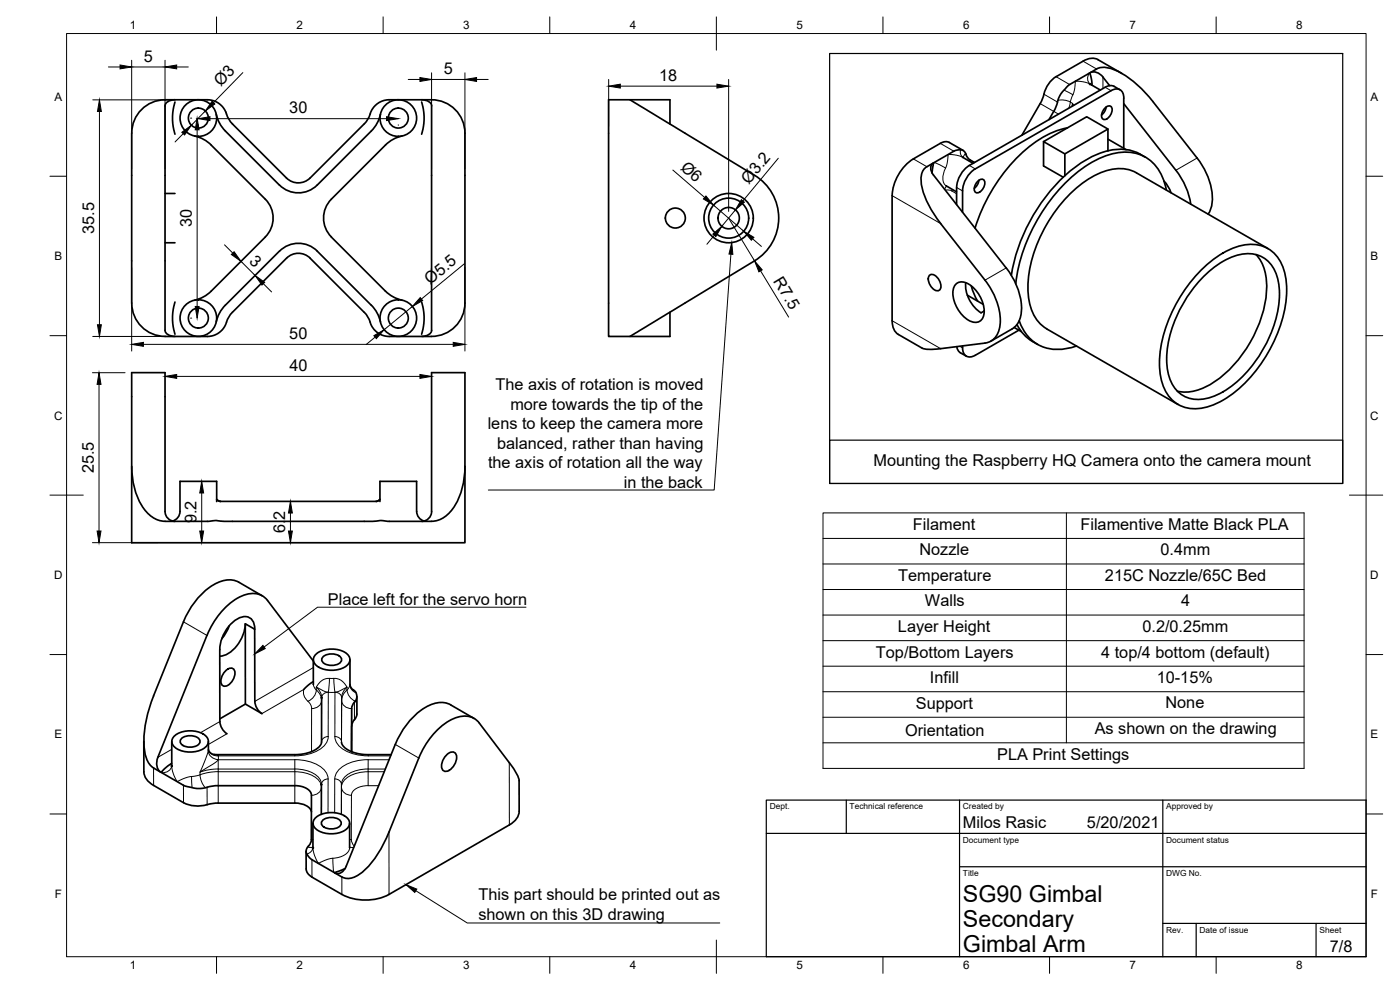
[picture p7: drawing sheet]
<svg xmlns="http://www.w3.org/2000/svg" width="420mm" height="297mm" viewBox="0 0 420 297" stroke-linecap="round" stroke-linejoin="round" font-family="sans-serif">
<!-- layer: Visible -->
<g fill="none" stroke="#000" stroke-width=".51">
<path d="M325 18.4l-8.1 4.6M329.5 17.9l7.2 4.1M329.5 17.9l-1.1-.4h-1.2l-2.1 .8M52.5 30.6l-.7 4.2 .1 2.3 .6 3.2M52.5 29.9l-1.8 .4a1.7 1.7 0 0 0-1.2 1.4v67.4a2.54 2.54 0 0 0 3 1.8M64.9 34.3a10 10 0 0 0 2.7 5l16.3 16.2a8.1 8.1 0 0 0 11.3 0l16.2-16.2M114.2 34.3a10 10 0 0 1-2.7 5M126.5 30.6l.8 4.2-.1 2.3-.7 3.2M126.5 29.9l1.9 .4a1.7 1.7 0 0 1 1.1 1.4M129.5 31.8v67.3M182.6 29.9h6.5l37.4 22.7a15 15 0 0 1 0 25.7l-37.4 22.7h-6.5zM189.1 29.9h12v7.3"/>
<path d="M316.2 33.4l-1.4 2.5M316.3 33.4l1.8-4.7 2.1-2.7 .8-.6 5.9-3.4a6.7 6.7 0 0 1 8-.9 30.9 30.9 0 0 1 11.1 9.3l13.3 17a18.2 18.2 0 0 1 4.2 15l-.9 1.8M317 23a9.9 9.9 0 0 0-4.1 6.7l-6.2 10.9M320.3 38.4a33 33 0 0 0-18.3 12.5 53.3 53.3 0 0 0-9.4 17.6M327.1 25.2l3.1 1.8M327.2 22.3l.5 3.3M327.2 21.8a3.2 3.2 0 0 1 3.8 1.3l2 2.6M331.7 26.2l-40.8 23.4M331.8 32.3a1.13 1.13 0 0 1 1.5-.4 1.13 1.13 0 0 1 .4 1.5 2.52 2.52 0 0 1-2.6 2.4 2.53 2.53 0 0 1 .7-3.5zM332 32.1l-.5 1.4-.9 1M332.5 38.7v6.5M334.3 25.9l1.8 1.1"/>
<path d="M334.4 25.9l-1.3-.2-1.4 .5M337.2 31.1l15.7 20M49.5 58h3M58.4 40.8a10 10 0 0 1 5 2.7l16.2 16.3a8 8 0 0 1 0 11.3l-16.2 16.3a10 10 0 0 1-5 2.7M120.7 40.8a10 10 0 0 0-5 2.7l-16.3 16.3a8 8 0 0 0 .1 11.3M267.7 58.7v37.5M274.1 47.7a14.1 14.1 0 0 0-6.3 11M278.2 50a4.8 4.8 0 0 0-1.7 5.2 27.1 27.1 0 0 0 5.8 11.9l13.3 17M280.1 49.4l-.4 2.5M280.1 48.9a2.29 2.29 0 0 0 0 3.6l21.9 27.9M284 55.8h.1M284 55.8l3.1 1.8"/>
<path d="M287.1 56.3v5.1M288.9 47.2h.1M288.9 47.2l3.1 1.8M289 45.1l-4.1-2.4-1.2-.2-1.5 .5-8.1 4.7M290.9 49.6a8.4 8.4 0 0 0-3.8 6.7M292.5 48.8l-2-1.4-1.3-2.2-1.4-.3-1.5 .4-8.1 4.7M293.6 54.3a1.13 1.13 0 0 1 1.5-.4 1.13 1.13 0 0 1 .4 1.5 2.52 2.52 0 0 1-2.7 2.4 2.53 2.53 0 0 1 .8-3.5zM293.8 54.1l-.5 1.3-.9 1.1M313.2 42.5l12.9-7.5 6.4 3.7-12.9 7.5-6.4-3.7v7.3l5.9 3.4M319.6 46.2v6.5M332.5 41.7l5.5 3.2M332.5 45.2a35 35 0 0 0-18.1 13.1 52.8 52.8 0 0 0-10.9 24.3"/>
<path d="M332.5 45.2a13.2 13.2 0 0 1 11.2 2M337.2 44.5l.1-15.1a2.33 2.33 0 0 0-1.2-2.5 2.33 2.33 0 0 0-2.7 .3l-40.7 23.5a8.4 8.4 0 0 0-3.8 6.6v6.4M349.3 54.3l1.4 1.9 .7 1.6M350 57a13.2 13.2 0 0 0-8.3-10.8 17 17 0 0 0-13.2 2 49.7 49.7 0 0 0-21.4 27l-1.7 6-.6 3.9M352.9 51.1a22 22 0 0 1 4.5 10.1M49.5 72.8h3M86 77.5l-16.3 16.2-1 1.4-.7 1.6M86 77.5a5 5 0 0 1 7.1 0M93.1 77.5l16.2 16.2 1.1 1.4 .7 1.6M99.4 71.1l16.3 16.3a10 10 0 0 0 5 2.7M376.9 76.4a14.6 14.6 0 0 1 3.1 12 37.5 37.5 0 0 1-17.5 27.3 13.3 13.3 0 0 1-9.2 1.7M380.5 74.6l-39.4-22.8a12.3 12.3 0 0 0-11.2 .2 38.4 38.4 0 0 0-17.9 19.6 31.4 31.4 0 0 0-2.7 20.4 10.9 10.9 0 0 0 4.8 6.6"/>
<path d="M52.5 90.6l-.7 4.2v2.2l.7 3.3M68 96.7l-.7 1.4-.9 1.2-1.3 .9-1.5 .6-14.1 .2M111.1 96.7l.6 1.4 1 1.2 1.2 .9 1.3 .5 1.3 .3h13M111.4 91.6l-16.2-16.3a8.1 8.1 0 0 0-11.3 0l-16.3 16.3a10 10 0 0 0-2.7 5M111.5 91.6a10 10 0 0 1 2.7 5M126.5 90.6l.8 4.2-.1 2.2-.7 3.3M129.5 99.1a2.53 2.53 0 0 1-3 1.8M201.1 93.7v7.3h-12M278.8 82.7a1.62 1.62 0 0 1 2.5 .6 2.88 2.88 0 0 1 .5 3.8 3 3 0 0 1-3.2-2.9zM287.1 85.1a3.6 3.6 0 0 1 4.3 .6 9.6 9.6 0 0 1 3.7 9.4 2.74 2.74 0 0 1-4.4 1 9.6 9.6 0 0 1-4.4-9.9zM289.9 84.8a10.1 10.1 0 0 0 4.5 9.1l1-.6M290.3 88.6l4.8 2.7"/>
<path d="M291.5 85.8l.7 2.1 1.2 2.5M295.6 84.1a19.3 19.3 0 0 1 4.4 14.2 5.2 5.2 0 0 1-4.4 4.6l-13.3 1.7a11.5 11.5 0 0 1-5.5-.1l-7.7-4.5-1-1.5-.3-2.3M302 80.4a19.4 19.4 0 0 1 4.4 14 5.9 5.9 0 0 1-2.6 4.3l-6.4 3.6M304.4 98.3l2.1 1.2M305.2 97.4a12.7 12.7 0 0 0 6.2 5.9M305.8 99.1l-13.1 7.5a2.33 2.33 0 0 1-2.7 .2 2.33 2.33 0 0 1-1.1-2.4v-.6M305.9 96.2a12.1 12.1 0 0 0 15.6 8.1l1.6-.5M314.1 98.7l39.5 22.7M361 80.5a23.5 23.5 0 0 1 14.2-7.2 10 10 0 0 1 10.3 8.2 31.4 31.4 0 0 1-3 20.6 39.6 39.6 0 0 1-17.2 18.9 12.1 12.1 0 0 1-12.8-.4 14.3 14.3 0 0 1-4.5-11.6 42.7 42.7 0 0 1 13-28.5zM361.5 82.7a20.7 20.7 0 0 1 13.2-6.6 9.2 9.2 0 0 1 9 8.6 32.7 32.7 0 0 1-6.2 22.7 29.9 29.9 0 0 1-13.7 11.7 9.2 9.2 0 0 1-12.5-4.8 24.5 24.5 0 0 1 .9-17.2 40.5 40.5 0 0 1 9.3-14.4zM49.5 100.9a10 10 0 0 1-10-10v-51a10 10 0 0 1 10-10l14.1 .2 1.5 .6 1.3 .9 .9 1.2 .6 1.2a7.7 7.7 0 0 0 1.8 3.2l16.3 16.2a5 5 0 0 0 7.1 0l16.2-16.2a8.5 8.5 0 0 0 2-3.6l.7-1.3 1.1-1.1 2.1-1.1 1.3-.2h10a11.9 11.9 0 0 1 9.7 2.6 10 10 0 0 1 3.3 7.4v51a10 10 0 0 1-10 10M287.1 104l.3 .9 .8 .9"/>
<path d="M288.2 105.8l1.8 1.1M39.5 139.9a20.2 20.2 0 0 0 5 14.3 8.8 8.8 0 0 0 8 2.2h10.1l2-.2 2.6 .2h44.7l2.2-.2 2.3 .2h9.6a9.7 9.7 0 0 0 8.6-2.2 20.2 20.2 0 0 0 4.9-14.3M139.5 139.9v22.9h-100v-51h10v41.6a2.99 2.99 0 0 0 3 3M139.5 139.9v-28.1h-10v41.6M65 149.8l1.1 .6h46.8l1.1-.6M65 150.5v-6.1h-11v9.6l-.8 1.5-1.4 .8M114 150.5v-6.1h11v9M125.1 153.4l.2 1.1 .6 1 1.4 .8M129.5 153.4a2.99 2.99 0 0 1-3 3M78.7 178.8l-7-4.1a8.3 8.3 0 0 0-8.8 1.5 23.8 23.8 0 0 0-7.8 10.4M55.1 186.6l-9 22.2a32.6 32.6 0 0 0-2.6 17.2 7.1 7.1 0 0 0 5.1 5.9l6.9 3.9 3.6 .8 3-.4M68.8 187.8l-.8 1.7-1.4 2.1"/>
<path d="M73.6 187.2a11.1 11.1 0 0 1-6.4 9.5l-1.2 .2M76.5 188.8a3.2 3.2 0 0 0-1.6-3.4 3.2 3.2 0 0 0-3.7 .3 11.5 11.5 0 0 0-5.2 9.1v21.7M94 198.3l-13.7-18.1a6.1 6.1 0 0 0-8-1.3 22 22 0 0 0-10.2 11.7l-14.7 36.6M94 198v7.3M95 196.2a7.7 7.7 0 0 1 9.6 .5 2.32 2.32 0 0 1-1.2 3.5 7.9 7.9 0 0 1-9-1.1 2.09 2.09 0 0 1 .6-2.9zM96.9 197.1a4.1 4.1 0 0 1 5.5 .4 1.81 1.81 0 0 1-1.9 2.1 3.2 3.2 0 0 1-4-1.7zM105 197.9l.1 7.7 .4 1 1.2 1.1 .4 1.2-.2 1-1.1 1.5-.2 .8-.1 13.3v-7.7l.4-1.2 1.2-2v-5.6M66 216.5l.5 1.8 .7 1.1 .9 .7M67.5 201.5a1.81 1.81 0 0 1 2.7-.6 3.9 3.9 0 0 1-2.9 5 1.8 1.8 0 0 1-.8-2.7zM73.6 211.3l-7.6 4.4M78.6 214.1l-.9-.8-.7-1.1-.5-1.8-.1-21.6-2.8-1.6v24.1l5 2.8M94 204.5l-2.8 2.3"/>
<path d="M96.5 209.3v13.7l-.9 1.2-2.2 1.4-2.4 .6-2.1 .2h-24.6l-.9-.4-.8-.8-.1-2.7M135.2 211.5l7.1 4.1M135.2 211.5a8.3 8.3 0 0 0-8.7 1.5 24.1 24.1 0 0 0-7.9 10.4l-14.7 36.5a2.68 2.68 0 0 1-3.4 2M43.2 222.4v9.2a5 5 0 0 0 2.9 4.1l9 5.1a11.2 11.2 0 0 0 8.7 .3l1.7-.2M47.4 227.2a3.7 3.7 0 0 0 .8 4.4M51.5 229l-2.8 2.4M51.5 222.5v7.4M52.5 220.7a7.7 7.7 0 0 1 9.6 .6 2.32 2.32 0 0 1-1.2 3.4 7.9 7.9 0 0 1-8.9-1 2.09 2.09 0 0 1 .5-3zM54.5 221.6a4.1 4.1 0 0 1 5.5 .4 1.81 1.81 0 0 1-2 2.1 3.2 3.2 0 0 1-3.9-1.6zM62.2 236.2l3.3-.5h23a5.2 5.2 0 0 1 4.9 2.3v13.9M96.5 235.4l-.1 8.9M102.5 222.7l.4 1.1 .8 .8 1.5 .8 1.8 .6 3 .4h7.4"/>
<path d="M133.8 226.8a1.9 1.9 0 0 1 3-.6 4.3 4.3 0 0 1-3 5.3 1.58 1.58 0 0 1-1.2-2.3l.4-1.3zM155.8 234.3v9.1a5 5 0 0 1-2.9 4.1l-36.1 20.9a15.6 15.6 0 0 1-14.2 0M155.8 234.2a12.8 12.8 0 0 0-3-5.4l-9-11.8a6.1 6.1 0 0 0-7.9-1.3 22 22 0 0 0-10.2 11.7l-9 22.3a26.8 26.8 0 0 1-9.6 13.1 4.6 4.6 0 0 1-4.5 .3M65.5 241h23M88.5 240.9a4.7 4.7 0 0 1 5 2.7M91.9 255.4v5.8l.8 1.2 .9 .8M93.5 251.9l-.4 1.2-1.2 1.9v.7l.5 1 1.2 1.2 6.9 4M93.9 247v7.4M94.8 245.2a7.7 7.7 0 0 1 9.7 .6 2.32 2.32 0 0 1-1.2 3.4 7.9 7.9 0 0 1-9-1 2.09 2.09 0 0 1 .5-3zM96.8 246.1a4.1 4.1 0 0 1 5.5 .5 1.81 1.81 0 0 1-1.9 2 3.2 3.2 0 0 1-4-1.6zM104.9 247v7.4M93.6 263.2l9 5.2"/>
<path d="M100.5 261.9l2.1 1.2M103.5 260.6l-2.5 1"/>
<circle cx="59.5" cy="35.4" r="3"/>
<circle cx="59.5" cy="35.4" r="5.5"/>
<circle cx="119.5" cy="35.4" r="3"/>
<circle cx="119.5" cy="35.4" r="5.5"/>
<circle cx="202.7" cy="65.4" r="3"/>
<circle cx="218.7" cy="65.4" r="7.4"/>
<circle cx="218.7" cy="65.4" r="6"/>
<circle cx="218.7" cy="65.4" r="3.2"/>
<circle cx="59.5" cy="95.4" r="5.5"/>
<circle cx="59.5" cy="95.4" r="3"/>
<circle cx="119.5" cy="95.4" r="5.5"/>
<circle cx="119.5" cy="95.4" r="3"/>
</g>
<!-- layer: Visible Narrow -->
<g fill="none" stroke="#000" stroke-width=".3">
<path d="M325 18.4l4.1 2.3M312.2 31.1l4 2.3M313.3 28.3l4.1 2.3M316.3 33.4l1.4 .8M316.9 23l4.1 2.4M317.5 30.1l1.9-.1 1.8 .6M319.3 27l2.7 1.4M321.2 30.6l.7 .4-.2 .9M321.2 30.6l-.4 1.8M322 28.4l-.8 2.2M322.3 31.6l-.4-.6v.8M327.2 21.8v.5l-.3-.3a2.48 2.48 0 0 0 .2 3.2l-1.5-.6-1.9-.2a.78 .78 0 0 0-1 .1 .78 .78 0 0 0-.1 1l-.6 2.9"/>
<path d="M331 23.1v3.5M331.7 26.2l1.7 1M267.7 58.7l14.6 8.4M274.1 47.7l4.1 2.3M280.1 48.9v.5l.3-.7 3.4 1.7M282.2 43l4.1 2.4M283.7 57.1l1.2-.1 .7 .3M283.8 50.4a4.2 4.2 0 0 0 .2 5.4M284.1 55.9l-.6 .9M285.6 57.3l1.5 .8M285.9 56.9l-.3 .4M287.1 56.3l1.8 1"/>
<path d="M288.3 44.9l-.1 1.1 .7 1.2-1.5-.6-2.1-.2a.48 .48 0 0 0-.5-.1 .48 .48 0 0 0-.3 .5l-.3 2.2-.4 1.4M289.8 46.1l-.7 1.2M290.9 49.6l1.8 1.1M291 47.9l-.2 .4M359.3 47.4l-6.4 3.7M267.7 96.2l14.6 8.4M302 80.4l-6.4 3.7M288 103.9l.9 .5M55.1 186.6l7 4.1M66 216.5l-5.8 3.3M91.2 206.8l-12.6 7.3M91.2 206.8l-.1 1.1 .2 1 1.1 1.5"/>
<path d="M93.5 212.6v12.9M94 200.3l-17.5 10.1M94 205.3l.4 1.1 .5 .6M94.9 207v-.8l1.2 1.5 .4 1.6a1.85 1.85 0 0 1 2-1.6M94.9 207l-.2 1.2-.7 1.1-1.6 1.1M94.9 207l1.2 1.5 .4 1.5M96.5 210.3a2.75 2.75 0 0 1-3 2.3l-.1-.9-1-1.3M98.5 207.7v13.3a6.2 6.2 0 0 1-5 5l-2.3 .6-2.7 .2M98.9 203.5l-.9 .1-1.2 .5-1.5 1.5a.43 .43 0 0 0-.3 .5 .43 .43 0 0 0 .5 .3l1.9 1 1.1 .3M98.9 203.6l-.4 4.1M100.2 203.5l1.4 .2 .7 .4 1.5 1.5a.43 .43 0 0 1 .3 .5 .43 .43 0 0 1-.5 .3l-2.1 1.1-1 .2M100.2 203.5h-1.3"/>
<path d="M100.2 203.6l.3 4.1M100.5 207.7v13.3a6.1 6.1 0 0 0 4.9 5l2.4 .6 2.7 .2M100.5 207.7h-2M100.5 207.7a1.85 1.85 0 0 1 2 1.6M102.5 209.3v13.3M102.5 210.2v12.5M102.5 209.3v.9M102.5 210.2a2.72 2.72 0 0 0 3 2.4v5.2M104.1 207l.9-1.5 .5 1.4 1.4 1M104.1 207l.1-.8-1.3 1.5-.4 1.6M104.2 207l-1.3 1.5-.4 1.7M104.2 207l.2 1.2 .7 1.1 1.5 1.1"/>
<path d="M105 205.3v.3M106.4 210.7v5.2M46.1 230.4v5.3M51.5 229.9l.3 1.7 .9 2.2a.56 .56 0 0 0 .3 .5 .56 .56 0 0 0 .6 0l2-.9 1.9-.4M51.5 224.8l-4.1 2.4M51.6 229.8a2.65 2.65 0 0 1-3 2.1l.1-.5-.5 .3M55.1 235.6v5.2M57.5 233l.1 3.3M62.1 236.2l.1 5.2M62.5 225.3l-2.5 6.4 4.7-2.9 .8-.8M62.5 225.3a2.94 2.94 0 0 0 3 2.6M62.5 225.3l.1-.4a2.6 2.6 0 0 0 2.9 1.9"/>
<path d="M64.4 226.4l1.1 .4M65.5 231.5v9.5M65.5 230.7h23M65.5 228h23M65.5 230.7v.8M65.5 231.5h23M65.5 231.5a20.7 20.7 0 0 0-6.9 1.4l-1.1 .1M65.5 230.7a15.7 15.7 0 0 0-5.5 1 6.1 6.1 0 0 0 1.6 4.6M65.5 227.9v2.8M65.5 226.8v1.1M65.5 226.4v.4M68.1 220.2l-5.6 3.2"/>
<path d="M88.5 230.7a8.9 8.9 0 0 1 7.6 3.2l.4 1.4a1.85 1.85 0 0 1 2-1.6M88.5 231.5a9 9 0 0 1 7.5 3.1l.5 1.5M88.5 230.7v.8M88.5 227.9a11.9 11.9 0 0 1 9.2 3.6l.7 1.4 .1 .8-.1 10.2M88.5 227.9v2.8M88.5 226.4v.4h-23M88.5 231.5v9.5M96.5 236.3a2.75 2.75 0 0 1-3 2.3M98.5 221a1.85 1.85 0 0 0-2 1.6M100.5 233.7l-.1 10.2M100.5 233.7a1.85 1.85 0 0 1 2 1.6M100.5 233.7a6.2 6.2 0 0 1 4.9-5l2.4-.6 2.7-.2v2.8a8.9 8.9 0 0 0-7.7 3.3l-.3 1.3"/>
<path d="M100.5 221a1.85 1.85 0 0 1 2 1.6M102.5 235.4l-.1 9M102.5 222.6h.1M103.8 233.7l1.4-1 1.9-.7 3.4-.5v4.2a5.3 5.3 0 0 0-4.9 2.3l-.1 .6a2.68 2.68 0 0 1-2.9-1.8 2.68 2.68 0 0 1 1.2-3.1zM105.5 238.6l-.1 13.3h-.5M110.5 228h6.3M110.5 235.7h3.1M110.5 226.8h6.7M110.5 226.4v.4M115.7 230.7h-5.2v.8h4.8M118.6 223.4l7.1 4M152.8 228.8l.1 18.7"/>
<path d="M92.4 254.1l.8 .2 .7-.2M93.6 257.9v5.3M93.9 254.4l.4 2 .8 1.9a.56 .56 0 0 0 .2 .5 .56 .56 0 0 0 .6 .1l2.4-1.1 1.6-.3M93.9 251.9h-.5M93.9 254.4l-.6 1.1-1.2 .8M99.9 257.5l.2 4.2M104.9 254.3a4.1 4.1 0 0 1-4.1 3.1l-.9 .1M104.9 254.1l1.3 .1M105.5 251.9l.3 1.2 .5 .8M116.7 249.7l.1 18.7M100.1 261.7l.9-.1-.5 .3M102.6 263.1v5.3"/>
</g>
<!-- layer: Visible -->
<g fill="#000" stroke="#000" stroke-width=".3">
<circle cx="327.1" cy="25.2" r=".24"/>
<circle cx="96.5" cy="209.3" r=".24"/>
<circle cx="51.5" cy="229.8" r=".24"/>
<circle cx="96.5" cy="235.4" r=".24"/>
<circle cx="93.9" cy="254.4" r=".24"/>
</g>
<!-- layer: Border -->
<g fill="none" stroke="#000" stroke-width=".3">
<path d="M20 10.1h390v276.9h-390zM65 5.1v5M115 5.1v5M165 5.1v5M215 5.1v10M265 5.1v5M315 5.1v5M365 5.1v5M15 52.9h5M410 52.9h5M15 100.7h5M410 100.7h5"/>
<path d="M15 148.6h10M405 148.6h10M15 196.4h5M410 196.4h5M15 244.2h5M410 244.2h5M65 287v5M115 287v5M165 287v5M215 282.1v9.9M265 287v5M315 287v5"/>
<path d="M365 287v5"/>
</g>
<!-- layer: TitleBlock -->
<path d="M230 240.1h180v46.9h-180zM230 250h180M254 240.1v9.9M288 240.1v46.9M349 240.1v46.9M288 260.1h122M349 277.1h61M359 277.1v9.9M395 277.1v9.9" fill="none" stroke="#000" stroke-width=".36"/>
<!-- layer: Dimensions -->
<g fill="none" stroke="#000" stroke-width=".3">
<path d="M39.5 18.1v32.5M49.5 18.1v32.5M27.8 30h23.2M29.8 33.5v63.9M32.5 20.1h3.5M39.5 20.1h10M53 20.1h3.5M57.2 35.4h.3M59.2 39v53M59.5 37.5v.1M61.6 33.3l-4.2 4.3M63 35.6h53"/>
<path d="M72.9 21.8l-8.8 9M119.5 37.5v.1M122.5 23.8h3.5M129.5 21.9v28.7M129.5 23.8h10M139.5 21.9v28.7M143 23.8h3.5M182.7 23.8v14.1M186.2 25.9h29M218.7 23.8v39.6M55 40.1l-2.5 2.5M201.9 51l9.6 8.3"/>
<path d="M233.6 47.5l-10.7 12.8M67.4 73.5l2.4 2.4M72.3 78.4l4.3 4.2M139.4 79.1l-12.9 10.6M214.1 61.5l9.1 7.9M214.4 70.6l-2.2 2.7M218.7 65.5l7.7 12.8M220.7 63l-4.1 4.9M225.9 71.7l2.6 2.2M39.5 80.3v25M57.2 95.4h.3M79 85.1l2.5 2.5"/>
<path d="M123.8 92l-8.5 6.9M139.5 80.3v25M228.3 81.3l8.4 13.9M27.7 111.8h9.8M27.8 101h23.2M29.7 115.3v44M43 103.3h93M53 112.9h73M112.6 101.2l-2.7 2.2M60.5 147.9v11.4M87.2 153.9v5.4M27.7 162.8h19.8"/>
</g>
<g fill="#000" stroke="#000" stroke-width=".3">
<path d="M36 19.5l3.5 .6-3.5 .6zM49.5 20.1l3.5-.6v1.2zM29.8 30l.6 3.5h-1.1zM54.6 39.7l2.8-2.1-2 2.9zM59.2 35.4l.6 3.6h-1.2zM59.5 35.6l3.5-.6v1.2zM63.6 30.4l.9 .8-2.9 2.1zM116 35l3.5 .6-3.5 .6zM126 23.3l3.5 .5-3.5 .6zM139.5 23.8l3.5-.5v1.1zM182.7 25.9l3.5-.6v1.1zM215.2 25.3l3.5 .6-3.5 .5z"/>
<path d="M211.9 58.8l2.2 2.7-3-1.8zM222.5 59.9l.9 .8-2.7 2.3zM69.4 76.4l.9-.9 2 2.9zM213.9 70.2l2.7-2.3-1.8 3.1zM223.2 69.4l3.1 1.8-.8 .9zM29.3 97.4h1.1l-.6 3.6zM58.6 92h1.2l-.6 3.4zM76.6 82.6l2.8 2.1-.8 .8zM126.1 89.3l.8 .9-3.1 1.8zM226.4 78.3l2.3 2.7-.9 .6zM29.7 111.8l.6 3.5h-1.2zM39.5 103.3l3.5-.6v1.2z"/>
<path d="M49.5 112.9l3.5-.5v1.1zM112.2 100.7l3.1-1.8-2.4 2.7zM126 112.4l3.5 .5-3.5 .6zM136 102.7l3.5 .6-3.5 .6zM29.1 159.3h1.2l-.6 3.5zM60.5 144.4l.6 3.5h-1.2zM59.9 159.3h1.2l-.6 3.5zM87.2 150.4l.5 3.5h-1.1zM86.6 159.3h1.1l-.5 3.5z"/>
</g>
<!-- layer: Annotations -->
<path d="M219.6 72.8l.3 3.5-1.1-.1zM78.9 193.6l.7 1-3.1 1.6zM121.8 265.4l3.3 1.4-.6 1z" fill="#000" stroke="#000" stroke-width=".3"/>
<path d="M219.4 76.3l-5.1 70.7h-67.7M157.9 182.2h-62.6l-16 11.9M124.8 267.3l15.4 9.6h75.8" fill="none" stroke="#000" stroke-width=".3"/>
<!-- layer: Sketch7 -->
<path d="M249 16.1h154v129h-154z" fill="none" stroke="#000" stroke-width=".36"/>
<!-- layer: Sketch8 -->
<path d="M249 132.1h154v13h-154z" fill="none" stroke="#000" stroke-width=".36"/>
<!-- layer: BOM -->
<path d="M247 153.9h144.4v76.7h-144.4zM320 153.9v69M247 176.9h144.4M247 169.2h144.4M247 161.6h144.4M247 199.9h144.4M247 192.2h144.4M247 184.5h144.4M247 215.2h144.4M247 207.5h144.4M247 222.9h144.4" fill="none" stroke="#000" stroke-width=".3"/>
<g font-size="7">
<text x="289" y="270.6">SG90 Gimbal</text>
<text x="289" y="278.1">Secondary</text>
<text x="289" y="285.5">Gimbal Arm</text>
</g>
<g font-size="4.9">
<text x="43.2" y="18.5">5</text>
<text x="133.2" y="22.3">5</text>
<text x="66.3" y="26.2" transform="rotate(-46 66.3 26.2)">Ø3</text>
<text x="197.8" y="24.3">18</text>
<text x="86.8" y="34">30</text>
<text x="204" y="50.6" transform="rotate(41 204 50.6)">Ø6</text>
<text x="224.7" y="55.5" transform="rotate(-50 224.7 55.5)">Ø3.2</text>
<text x="28.3" y="70.2" transform="rotate(-90 28.3 70.2)">35.5</text>
<text x="57.6" y="68.1" transform="rotate(-90 57.6 68.1)">30</text>
<text x="74.6" y="78.5" transform="rotate(45 74.6 78.5)">3</text>
<text x="129.1" y="85.4" transform="rotate(-39 129.1 85.4)">Ø5.5</text>
<text x="232" y="84.4" transform="rotate(59 232 84.4)">R7.5</text>
<text x="86.8" y="101.8">50</text>
<text x="86.9" y="111.4">40</text>
<text x="148.7" y="117.1">The axis of rotation is moved</text>
<text x="153.2" y="122.9">more towards the tip of the</text>
<text x="146.4" y="128.8">lens to keep the camera more</text>
<text x="149.2" y="134.6">balanced, rather than having</text>
<text x="28.2" y="142.1" transform="rotate(-90 28.2 142.1)">25.5</text>
<text x="146.5" y="140.5">the axis of rotation all the way</text>
<text x="262.2" y="139.9">Mounting the Raspberry HQ Camera onto the camera mount</text>
<text x="187.2" y="146.3">in the back</text>
<text x="59" y="157" transform="rotate(-90 59 157)">9.2</text>
<text x="85.6" y="160" transform="rotate(-90 85.6 160)">6.2</text>
<text x="274" y="158.9">Filament</text>
<text x="324.3" y="158.9">Filamentive Matte Black PLA</text>
<text x="275.9" y="166.5">Nozzle</text>
<text x="348.3" y="166.6">0.4mm</text>
<text x="269.6" y="174.2">Temperature</text>
<text x="331.6" y="174.3">215C Nozzle/65C Bed</text>
<text x="98.4" y="181.5">Place left for the servo horn</text>
<text x="277.6" y="181.9">Walls</text>
<text x="354.4" y="181.9">4</text>
<text x="269.5" y="189.6">Layer Height</text>
<text x="342.9" y="189.6">0.2/0.25mm</text>
<text x="262.9" y="197.3">Top/Bottom Layers</text>
<text x="330.5" y="197.3">4 top/4 bottom (default)</text>
<text x="279.1" y="204.9">Infill</text>
<text x="347.2" y="204.9">10-15%</text>
<text x="274.8" y="212.6">Support</text>
<text x="349.8" y="212.5">None</text>
<text x="271.6" y="220.8">Orientation</text>
<text x="328.5" y="220.3">As shown on the drawing</text>
<text x="299.3" y="228">PLA Print Settings</text>
<text x="289" y="248.5">Milos Rasic</text>
<text x="326.2" y="248.5">5/20/2021</text>
<text x="143.6" y="275.9">shown on this 3D drawing</text>
<text x="143.6" y="270.1">This part should be printed out as</text>
<text x="399.1" y="285.7">7/8</text>
</g>
<g font-size="3.5">
<text x="39" y="8.8">1</text>
<text x="89" y="8.8">2</text>
<text x="139" y="8.8">3</text>
<text x="189" y="8.8">4</text>
<text x="239" y="8.8">5</text>
<text x="289" y="8.8">6</text>
<text x="339" y="8.8">7</text>
<text x="389" y="8.8">8</text>
<text x="16.3" y="30.2">A</text>
<text x="411.3" y="30.2">A</text>
<text x="16.3" y="78">B</text>
<text x="411.3" y="78">B</text>
<text x="16.2" y="125.9">C</text>
<text x="411.2" y="125.9">C</text>
<text x="16.2" y="173.7">D</text>
<text x="411.2" y="173.7">D</text>
<text x="16.3" y="221.6">E</text>
<text x="411.3" y="221.6">E</text>
<text x="16.4" y="269.4">F</text>
<text x="411.4" y="269.4">F</text>
<text x="39" y="290.8">1</text>
<text x="89" y="290.8">2</text>
<text x="139" y="290.8">3</text>
<text x="189" y="290.8">4</text>
<text x="239" y="290.8">5</text>
<text x="289" y="290.8">6</text>
<text x="339" y="290.8">7</text>
<text x="389" y="290.8">8</text>
</g>
<g font-size="2.5">
<text x="231" y="242.9">Dept.</text>
<text x="255" y="242.9">Technical reference</text>
<text x="289" y="242.9">Created by</text>
<text x="350" y="242.9">Approved by</text>
<text x="289" y="252.8">Document type</text>
<text x="350" y="252.8">Document status</text>
<text x="289" y="262.9">Title</text>
<text x="350" y="262.9">DWG No.</text>
<text x="350" y="279.9">Rev.</text>
<text x="360" y="279.9">Date of issue</text>
<text x="396" y="279.9">Sheet</text>
</g>
</svg>
